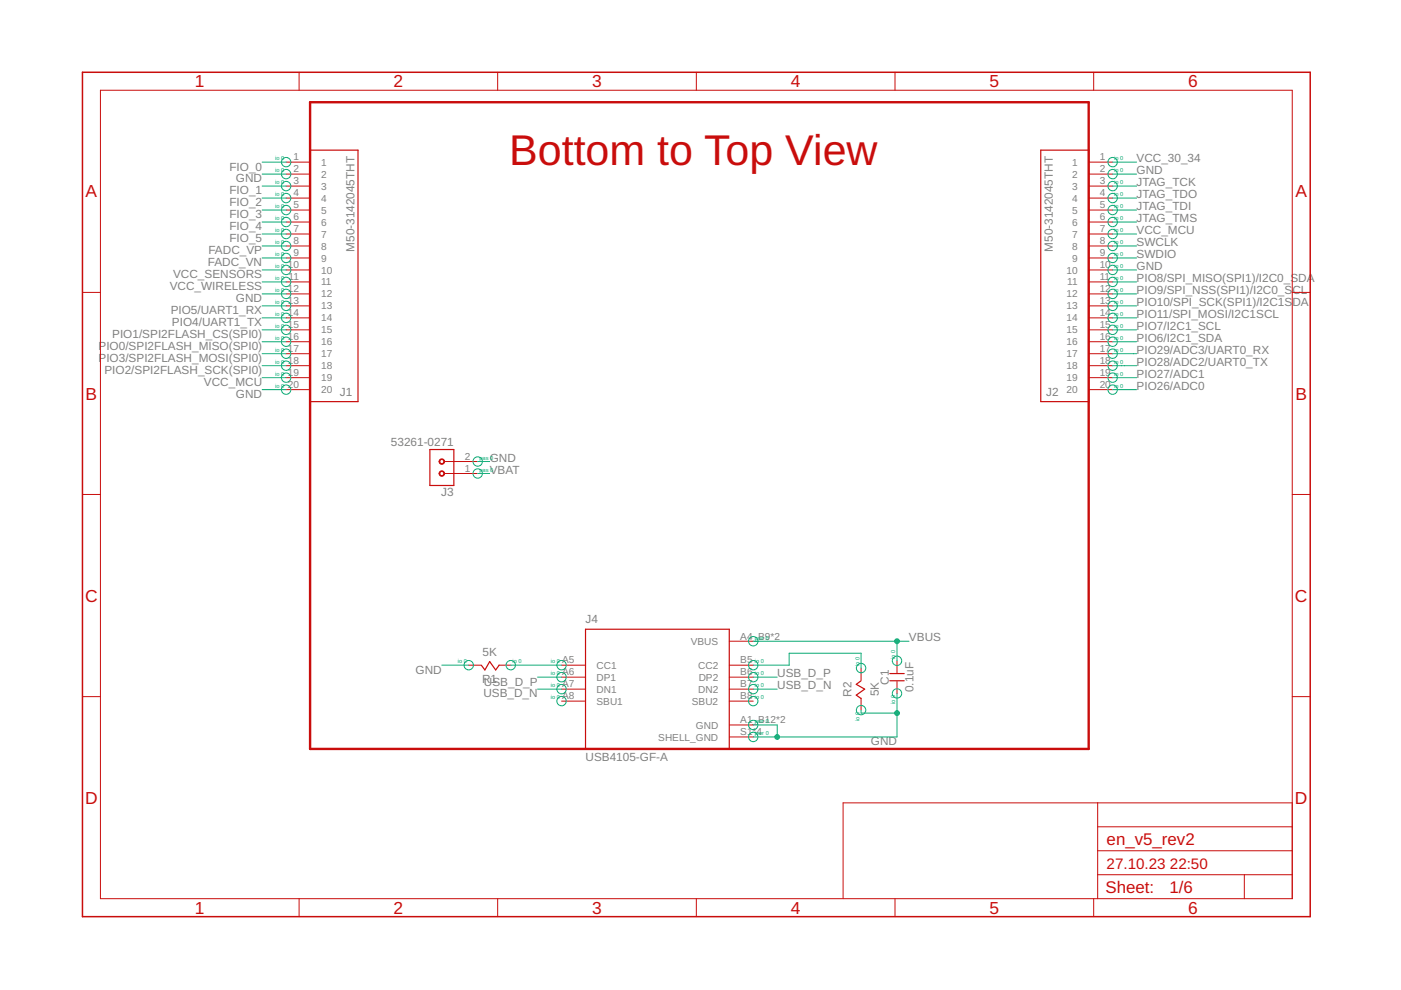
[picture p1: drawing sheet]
<svg xmlns="http://www.w3.org/2000/svg" width="297mm" height="210mm" viewBox="0 0 297 210" stroke-linecap="round" stroke-linejoin="round" font-family="sans-serif">
<path d="M65.7 21.7h165.1v137.1h-165.1z" fill="none" stroke="#c90d0c" stroke-width=".51"/>
<g fill="none" stroke="#c90d0c" stroke-width=".21">
<path d="M21.3 19.1h252.7v171.4h-252.7zM63.4 15.3v3.8M105.5 15.3v3.8M147.6 15.3v3.8M189.8 15.3v3.8M231.9 15.3v3.8M60.7 34.4h5M60.7 36.9h5M60.7 39.5h5M230.8 34.4h5.1M230.8 36.9h5.1M230.8 39.5h5.1"/>
<path d="M60.7 42h5M60.7 44.5h5M60.7 47.1h5M60.7 49.6h5M60.7 52.2h5M60.7 54.7h5M60.7 57.2h5M60.7 59.8h5M230.8 42h5.1M230.8 44.5h5.1M230.8 47.1h5.1M230.8 49.6h5.1"/>
<path d="M230.8 52.2h5.1M230.8 54.7h5.1M230.8 57.2h5.1M230.8 59.8h5.1M17.5 62h3.8M60.7 62.3h5M60.7 64.9h5M60.7 67.4h5M60.7 69.9h5M60.7 72.5h5M60.7 75h5M60.7 77.5h5"/>
<path d="M230.8 62.3h5.1M230.8 64.9h5.1M230.8 67.4h5.1M230.8 69.9h5.1M230.8 72.5h5.1M230.8 75h5.1M230.8 77.5h5.1M274 62h3.8M60.7 80.1h5M60.7 82.6h5M94.2 97.9h7.1M230.8 80.1h5.1"/>
<path d="M230.8 82.6h5.1M17.5 104.8h3.8M94.2 100.4h7.1M274 104.8h3.8M154.6 136h5.1M17.5 147.7h3.8M99.4 141h2.5M105.7 141h2.6M119.1 141h5M119.1 143.6h5M119.1 146.1h5M119.1 148.7h5"/>
<path d="M154.6 141h5.1M154.6 143.6h5.1M154.6 146.1h5.1M154.6 148.7h5.1M154.6 153.7h5.1M154.6 156.3h5.1M182.6 141.6v2.6M182.6 148v2.6M190.2 140.1v2.5M190.2 144.5v2.5M274 147.7h3.8M232.7 170.2v20.3"/>
<path d="M232.7 175.3h41.3M274 170.2h-95.2v20.3M63.4 190.5v3.9M105.5 190.5v3.9M147.6 190.5v3.9M189.8 190.5v3.9M231.9 190.5v3.9M232.7 185.5h41.3M232.7 180.4h41.3M263.8 185.5v5"/>
</g>
<path d="M17.5 15.3h260.3v179.1h-260.3z" fill="none" stroke="#c90d0c" stroke-width=".32"/>
<path d="M65.7 31.8h10.2v53.4h-10.2zM220.7 31.8h10.1v53.4h-10.1zM91.1 95.3h5.1v7.6h-5.1zM124.1 133.4h30.5v25.4h-30.5zM102 141l.8 1 1-1.7 1.3 1.7 .7-1M182.6 144.3l-1.1 .8 1.8 1-1.8 1.3 1.1 .7M188.7 144.3h3M188.7 142.8h3" fill="none" stroke="#c90d0c" stroke-width=".25"/>
<g fill="#c90d0c" stroke="#c90d0c" stroke-width=".21">
<path d="M93.3 100a.58 .58 0 0 1 .9 .1 .58 .58 0 0 1-.4 .9 .58 .58 0 0 1-.7-.6h.1a.43 .43 0 0 1 .6-.4 .43 .43 0 0 1 .2 .7 .43 .43 0 0 1-.7-.1l-.2-.2z" fill-rule="evenodd"/>
<path d="M93.3 97.5a.58 .58 0 0 1 .9 .1 .58 .58 0 0 1-.4 .8 .58 .58 0 0 1-.7-.5h.1a.43 .43 0 0 1 .6-.5 .43 .43 0 0 1 .2 .7 .43 .43 0 0 1-.7-.1l-.2-.1z" fill-rule="evenodd"/>
</g>
<g fill="none" stroke="#0dab76" stroke-width=".21">
<path d="M55.6 36.9h5.1M55.6 39.5h5.1M55.6 34.4h5.1M235.9 36.9h5.1M235.9 39.5h5.1M235.9 34.4h5.1M55.6 57.2h5.1M55.6 47.1h5.1M55.6 44.5h5.1M55.6 42h5.1M55.6 52.2h5.1M55.6 49.6h5.1"/>
<path d="M55.6 54.7h5.1M55.6 59.8h5.1M235.9 57.2h5.1M235.9 47.1h5.1M235.9 44.5h5.1M235.9 42h5.1M235.9 52.2h5.1M235.9 49.6h5.1M235.9 54.7h5.1M235.9 59.8h5.1M55.6 62.3h5.1M55.6 77.5h5.1"/>
<path d="M55.6 75h5.1M55.6 69.9h5.1M55.6 72.5h5.1M55.6 64.9h5.1M55.6 67.4h5.1M235.9 62.3h5.1M235.9 77.5h5.1M235.9 75h5.1M235.9 69.9h5.1M235.9 72.5h5.1M235.9 64.9h5.1M235.9 67.4h5.1"/>
<path d="M55.6 82.6h5.1M55.6 80.1h5.1M101.3 97.9h2.5M235.9 82.6h5.1M235.9 80.1h5.1M101.3 100.4h2.5M159.7 136h33M190.2 136v4.1M93.7 141h5.7M108.3 141h10.8M114 143.6h5.1M114 146.1h5.1"/>
<path d="M159.7 143.6h5.1M159.7 153.7h5.1v2.6M159.7 141h7.6v-2.5h15.3v3.1M159.7 146.1h5.1M182.6 150.6v.6h7.6M190.2 147v9.3h-30.5"/>
<circle cx="60.7" cy="36.9" r=".99"/>
<circle cx="60.7" cy="34.4" r=".99"/>
<circle cx="60.7" cy="39.5" r=".99"/>
<circle cx="235.9" cy="34.4" r=".99"/>
<circle cx="235.9" cy="36.9" r=".99"/>
<circle cx="235.9" cy="39.5" r=".99"/>
<circle cx="60.7" cy="42" r=".99"/>
<circle cx="60.7" cy="49.6" r=".99"/>
<circle cx="60.7" cy="54.7" r=".99"/>
<circle cx="60.7" cy="57.2" r=".99"/>
<circle cx="60.7" cy="47.1" r=".99"/>
<circle cx="60.7" cy="52.2" r=".99"/>
<circle cx="60.7" cy="44.5" r=".99"/>
<circle cx="60.7" cy="59.8" r=".99"/>
<circle cx="235.9" cy="42" r=".99"/>
<circle cx="235.9" cy="44.5" r=".99"/>
<circle cx="235.9" cy="49.6" r=".99"/>
<circle cx="235.9" cy="57.2" r=".99"/>
<circle cx="235.9" cy="52.2" r=".99"/>
<circle cx="235.9" cy="47.1" r=".99"/>
<circle cx="235.9" cy="54.7" r=".99"/>
<circle cx="235.9" cy="59.8" r=".99"/>
<circle cx="60.7" cy="64.9" r=".99"/>
<circle cx="60.7" cy="67.4" r=".99"/>
<circle cx="60.7" cy="72.5" r=".99"/>
<circle cx="60.7" cy="75" r=".99"/>
<circle cx="60.7" cy="77.5" r=".99"/>
<circle cx="60.7" cy="62.3" r=".99"/>
<circle cx="60.7" cy="69.9" r=".99"/>
<circle cx="235.9" cy="64.9" r=".99"/>
<circle cx="235.9" cy="67.4" r=".99"/>
<circle cx="235.9" cy="72.5" r=".99"/>
<circle cx="235.9" cy="62.3" r=".99"/>
<circle cx="235.9" cy="69.9" r=".99"/>
<circle cx="235.9" cy="75" r=".99"/>
<circle cx="235.9" cy="77.5" r=".99"/>
<circle cx="60.7" cy="80.1" r=".99"/>
<circle cx="60.7" cy="82.6" r=".99"/>
<circle cx="101.3" cy="97.9" r=".99"/>
<circle cx="235.9" cy="80.1" r=".99"/>
<circle cx="235.9" cy="82.6" r=".99"/>
<circle cx="101.3" cy="100.4" r=".99"/>
<circle cx="159.7" cy="136" r=".99"/>
<circle cx="99.4" cy="141" r=".99"/>
<circle cx="108.3" cy="141" r=".99"/>
<circle cx="119.1" cy="141" r=".99"/>
<circle cx="119.1" cy="148.7" r=".99"/>
<circle cx="119.1" cy="143.6" r=".99"/>
<circle cx="119.1" cy="146.1" r=".99"/>
<circle cx="159.7" cy="143.6" r=".99"/>
<circle cx="159.7" cy="146.1" r=".99"/>
<circle cx="159.7" cy="148.7" r=".99"/>
<circle cx="159.7" cy="141" r=".99"/>
<circle cx="159.7" cy="156.3" r=".99"/>
<circle cx="159.7" cy="153.7" r=".99"/>
<circle cx="182.6" cy="141.6" r=".99"/>
<circle cx="182.6" cy="150.6" r=".99"/>
<circle cx="190.2" cy="140.1" r=".99"/>
<circle cx="190.2" cy="147" r=".99"/>
</g>
<g fill="#0dab76" stroke="#0dab76" stroke-width=".21">
<circle cx="190.2" cy="151.2" r=".51"/>
<circle cx="164.8" cy="156.3" r=".51"/>
<circle cx="190.2" cy="136" r=".51"/>
</g>
<text font-size="9.1" fill="#c90d0c" x="108" y="35.1">Bottom to Top View</text>
<g font-size="3.7" fill="#c90d0c">
<text x="41.3" y="18.5">1</text>
<text x="83.5" y="18.5">2</text>
<text x="125.6" y="18.5">3</text>
<text x="167.7" y="18.5">4</text>
<text x="209.8" y="18.5">5</text>
<text x="251.9" y="18.5">6</text>
<text x="18.2" y="41.9">A</text>
<text x="274.7" y="41.9">A</text>
<text x="18.2" y="84.7">B</text>
<text x="274.7" y="84.7">B</text>
<text x="18.1" y="127.6">C</text>
<text x="274.6" y="127.6">C</text>
<text x="18.1" y="170.4">D</text>
<text x="274.6" y="170.4">D</text>
<text x="41.3" y="193.7">1</text>
<text x="83.5" y="193.7">2</text>
<text x="125.6" y="193.7">3</text>
<text x="167.7" y="193.7">4</text>
<text x="209.8" y="193.7">5</text>
<text x="251.9" y="193.7">6</text>
</g>
<g font-size="3.6" fill="#c90d0c">
<text x="234.6" y="179.1">en_v5_rev2</text>
<text x="234.4" y="189.4">Sheet:</text>
<text x="248" y="189.3">1/6</text>
</g>
<g font-size="3.2" fill="#c90d0c">
<text x="234.6" y="184.2">27.10.23</text>
<text x="248" y="184.2">22:50</text>
</g>
<g font-size="2.5" fill="#808080">
<text x="241" y="34.4">VCC_30_34</text>
<text x="48.6" y="41.2">FIO_1</text>
<text x="48.6" y="36.2">FIO_0</text>
<text x="50" y="38.7">GND</text>
<text x="241" y="36.9">GND</text>
<text x="241" y="39.5">JTAG_TCK</text>
<text x="241" y="42">JTAG_TDO</text>
<text x="48.6" y="43.8">FIO_2</text>
<text x="48.6" y="46.3">FIO_3</text>
<text x="241" y="47.1">JTAG_TMS</text>
<text x="241" y="44.5">JTAG_TDI</text>
<text x="44.2" y="53.9">FADC_VP</text>
<text x="48.6" y="48.8">FIO_4</text>
<text x="48.6" y="51.4">FIO_5</text>
<text x="75.1" y="53.4" transform="rotate(-90 75.1 53.4)">M50-3142045THT</text>
<text x="223.2" y="53.4" transform="rotate(-90 223.2 53.4)">M50-3142045THT</text>
<text x="241" y="49.6">VCC_MCU</text>
<text x="241" y="52.1">SWCLK</text>
<text x="36.7" y="59">VCC_SENSORS</text>
<text x="44.1" y="56.5">FADC_VN</text>
<text x="241" y="57.2">GND</text>
<text x="241" y="54.7">SWDIO</text>
<text x="241" y="59.8">PIO8/SPI_MISO(SPI1)/I2C0_SDA</text>
<text x="36" y="61.5">VCC_WIRELESS</text>
<text x="50" y="64.1">GND</text>
<text x="241" y="62.3">PIO9/SPI_NSS(SPI1)/I2C0_S</text>
<text x="241" y="64.8">PIO10/SPI_SCK(SPI1)/I2C1S</text>
<text x="274" y="62.3">CL</text>
<text x="274" y="64.8">DA</text>
<text x="23.8" y="71.7">PIO1/SPI2FLASH_CS(SPI0)</text>
<text x="36.2" y="66.6">PIO5/UART1_RX</text>
<text x="36.5" y="69.2">PIO4/UART1_TX</text>
<text x="241" y="67.4">PIO11/SPI_MOSI/I2C1SCL</text>
<text x="241" y="69.9">PIO7/I2C1_SCL</text>
<text x="20.9" y="76.8">PIO3/SPI2FLASH_MOSI(SPI0)</text>
<text x="20.9" y="74.2">PIO0/SPI2FLASH_MISO(SPI0)</text>
<text x="241" y="77.5">PIO28/ADC2/UART0_TX</text>
<text x="241" y="75">PIO29/ADC3/UART0_RX</text>
<text x="241" y="72.5">PIO6/I2C1_SDA</text>
<text x="22.1" y="79.3">PIO2/SPI2FLASH_SCK(SPI0)</text>
<text x="43.2" y="81.9">VCC_MCU</text>
<text x="72.1" y="83.9">J1</text>
<text x="221.8" y="83.9">J2</text>
<text x="241" y="80.1">PIO27/ADC1</text>
<text x="241" y="82.6">PIO26/ADC0</text>
<text x="50" y="84.4">GND</text>
<text x="82.9" y="94.5">53261-0271</text>
<text x="103.8" y="97.9">GND</text>
<text x="103.8" y="100.4">VBAT</text>
<text x="93.6" y="105.2">J3</text>
<text x="124.1" y="132.1">J4</text>
<text x="192.7" y="135.9">VBUS</text>
<text x="88.1" y="142.8">GND</text>
<text x="102.3" y="139">5K</text>
<text x="164.8" y="143.6">USB_D_P</text>
<text x="102.2" y="144.8">R1</text>
<text x="102.5" y="147.9">USB_D_N</text>
<text x="102.6" y="145.3">USB_D_P</text>
<text x="164.8" y="146.1">USB_D_N</text>
<text x="180.6" y="147.7" transform="rotate(-90 180.6 147.7)">R2</text>
<text x="186.3" y="147.6" transform="rotate(-90 186.3 147.6)">5K</text>
<text x="188.5" y="145.2" transform="rotate(-90 188.5 145.2)">C1</text>
<text x="193.7" y="146.8" transform="rotate(-90 193.7 146.8)">0.1uF</text>
<text x="124.1" y="161.3">USB4105-GF-A</text>
<text x="184.6" y="158">GND</text>
</g>
<g font-size="2.1" fill="#808080">
<text x="62.2" y="34">1</text>
<text x="68.1" y="35.1">1</text>
<text x="227.3" y="35.1">1</text>
<text x="233.2" y="34">1</text>
<text x="62.2" y="36.6">2</text>
<text x="62.2" y="39.1">3</text>
<text x="62.2" y="41.6">4</text>
<text x="68.1" y="37.7">2</text>
<text x="68.1" y="40.2">3</text>
<text x="227.3" y="37.7">2</text>
<text x="227.3" y="40.2">3</text>
<text x="233.2" y="36.6">2</text>
<text x="233.2" y="39.1">3</text>
<text x="233.2" y="41.6">4</text>
<text x="62.2" y="44.2">5</text>
<text x="62.2" y="46.7">6</text>
<text x="68.1" y="42.8">4</text>
<text x="68.1" y="45.3">5</text>
<text x="68.1" y="47.8">6</text>
<text x="227.3" y="42.8">4</text>
<text x="227.3" y="45.3">5</text>
<text x="227.3" y="47.8">6</text>
<text x="233.2" y="44.2">5</text>
<text x="233.2" y="46.7">6</text>
<text x="62.2" y="49.3">7</text>
<text x="62.2" y="51.8">8</text>
<text x="68.1" y="50.4">7</text>
<text x="68.1" y="52.9">8</text>
<text x="227.3" y="50.4">7</text>
<text x="227.3" y="52.9">8</text>
<text x="233.2" y="49.3">7</text>
<text x="233.2" y="51.8">8</text>
<text x="61" y="56.9">10</text>
<text x="61.2" y="59.4">11</text>
<text x="62.2" y="54.3">9</text>
<text x="68.1" y="55.4">9</text>
<text x="68.1" y="58">10</text>
<text x="226.1" y="58">10</text>
<text x="227.3" y="55.4">9</text>
<text x="233.2" y="54.3">9</text>
<text x="233.2" y="56.9">10</text>
<text x="233.2" y="59.4">11</text>
<text x="61" y="62">12</text>
<text x="61" y="64.5">13</text>
<text x="68.1" y="60.5">11</text>
<text x="68.1" y="63.1">12</text>
<text x="68.1" y="65.6">13</text>
<text x="226.1" y="63.1">12</text>
<text x="226.1" y="65.6">13</text>
<text x="226.3" y="60.5">11</text>
<text x="233.2" y="62">12</text>
<text x="233.2" y="64.5">13</text>
<text x="61" y="67">14</text>
<text x="61" y="69.6">15</text>
<text x="68.1" y="68.1">14</text>
<text x="68.1" y="70.7">15</text>
<text x="226.1" y="68.1">14</text>
<text x="226.1" y="70.7">15</text>
<text x="233.2" y="67">14</text>
<text x="233.2" y="69.6">15</text>
<text x="61" y="72.1">16</text>
<text x="61" y="74.6">17</text>
<text x="61" y="77.2">18</text>
<text x="68.1" y="73.2">16</text>
<text x="68.1" y="75.8">17</text>
<text x="226.1" y="73.2">16</text>
<text x="226.1" y="75.8">17</text>
<text x="233.2" y="72.1">16</text>
<text x="233.2" y="74.6">17</text>
<text x="233.2" y="77.2">18</text>
<text x="61" y="79.7">19</text>
<text x="61" y="82.3">20</text>
<text x="68.1" y="78.3">18</text>
<text x="68.1" y="80.8">19</text>
<text x="68.1" y="83.4">20</text>
<text x="226.1" y="78.3">18</text>
<text x="226.1" y="80.8">19</text>
<text x="226.1" y="83.4">20</text>
<text x="233.2" y="79.7">19</text>
<text x="233.2" y="82.3">20</text>
<text x="98.5" y="100">1</text>
<text x="98.5" y="97.5">2</text>
<text x="146.5" y="136.7">VBUS</text>
<text x="157" y="135.6">A4_B9*2</text>
<text x="119.2" y="140.7">A5</text>
<text x="119.2" y="143.2">A6</text>
<text x="126.5" y="141.8">CC1</text>
<text x="148" y="141.8">CC2</text>
<text x="157" y="140.7">B5</text>
<text x="157" y="143.2">B6</text>
<text x="119.2" y="145.7">A7</text>
<text x="119.2" y="148.3">A8</text>
<text x="126.5" y="144.3">DP1</text>
<text x="126.5" y="146.9">DN1</text>
<text x="126.5" y="149.4">SBU1</text>
<text x="146.7" y="149.4">SBU2</text>
<text x="148" y="146.9">DN2</text>
<text x="148.1" y="144.3">DP2</text>
<text x="157" y="145.7">B7</text>
<text x="157" y="148.3">B8</text>
<text x="147.5" y="154.5">GND</text>
<text x="157" y="153.4">A1_B12*2</text>
<text x="157" y="155.9">S1*4</text>
<text x="139.6" y="157">SHELL_GND</text>
</g>
<g font-size="1.2" fill="#0dab76">
<text x="58.4" y="34">io 0</text>
<text x="236.3" y="34">io 0</text>
<text x="58.4" y="36.6">io 0</text>
<text x="58.4" y="39.1">io 0</text>
<text x="58.4" y="41.6">io 0</text>
<text x="236.3" y="36.6">io 0</text>
<text x="236.3" y="39.1">io 0</text>
<text x="236.3" y="41.6">io 0</text>
<text x="58.4" y="44.2">io 0</text>
<text x="58.4" y="46.7">io 0</text>
<text x="236.3" y="44.2">io 0</text>
<text x="236.3" y="46.7">io 0</text>
<text x="58.4" y="49.3">io 0</text>
<text x="58.4" y="51.8">io 0</text>
<text x="236.3" y="49.3">io 0</text>
<text x="236.3" y="51.8">io 0</text>
<text x="58.4" y="54.3">io 0</text>
<text x="58.4" y="56.9">io 0</text>
<text x="58.4" y="59.4">io 0</text>
<text x="236.3" y="54.3">io 0</text>
<text x="236.3" y="56.9">io 0</text>
<text x="236.3" y="59.4">io 0</text>
<text x="58.4" y="62">io 0</text>
<text x="58.4" y="64.5">io 0</text>
<text x="236.3" y="62">io 0</text>
<text x="236.3" y="64.5">io 0</text>
<text x="58.4" y="67">io 0</text>
<text x="58.4" y="69.6">io 0</text>
<text x="236.3" y="67">io 0</text>
<text x="236.3" y="69.6">io 0</text>
<text x="58.4" y="72.1">io 0</text>
<text x="58.4" y="74.6">io 0</text>
<text x="58.4" y="77.2">io 0</text>
<text x="236.3" y="72.1">io 0</text>
<text x="236.3" y="74.6">io 0</text>
<text x="236.3" y="77.2">io 0</text>
<text x="58.4" y="79.7">io 0</text>
<text x="58.4" y="82.3">io 0</text>
<text x="236.3" y="79.7">io 0</text>
<text x="236.3" y="82.3">io 0</text>
<text x="101.6" y="100">pas 0</text>
<text x="101.6" y="97.5">pas 0</text>
<text x="160.1" y="135.6">pwr 0</text>
<text x="97.1" y="140.7">io 0</text>
<text x="108.6" y="140.7">io 0</text>
<text x="116.8" y="140.7">io 0</text>
<text x="116.8" y="143.2">io 0</text>
<text x="160.1" y="140.7">io 0</text>
<text x="160.1" y="143.2">io 0</text>
<text x="182.2" y="141.3" transform="rotate(-90 182.2 141.3)">io 0</text>
<text x="189.8" y="139.8" transform="rotate(-90 189.8 139.8)">io 0</text>
<text x="116.8" y="145.7">io 0</text>
<text x="116.8" y="148.3">io 0</text>
<text x="160.1" y="145.7">io 0</text>
<text x="160.1" y="148.3">io 0</text>
<text x="189.8" y="149.3" transform="rotate(-90 189.8 149.3)">io 0</text>
<text x="160.1" y="153.4">pwr 0</text>
<text x="160.1" y="155.9">pwr 0</text>
<text x="182.2" y="152.9" transform="rotate(-90 182.2 152.9)">io 0</text>
</g>
</svg>
